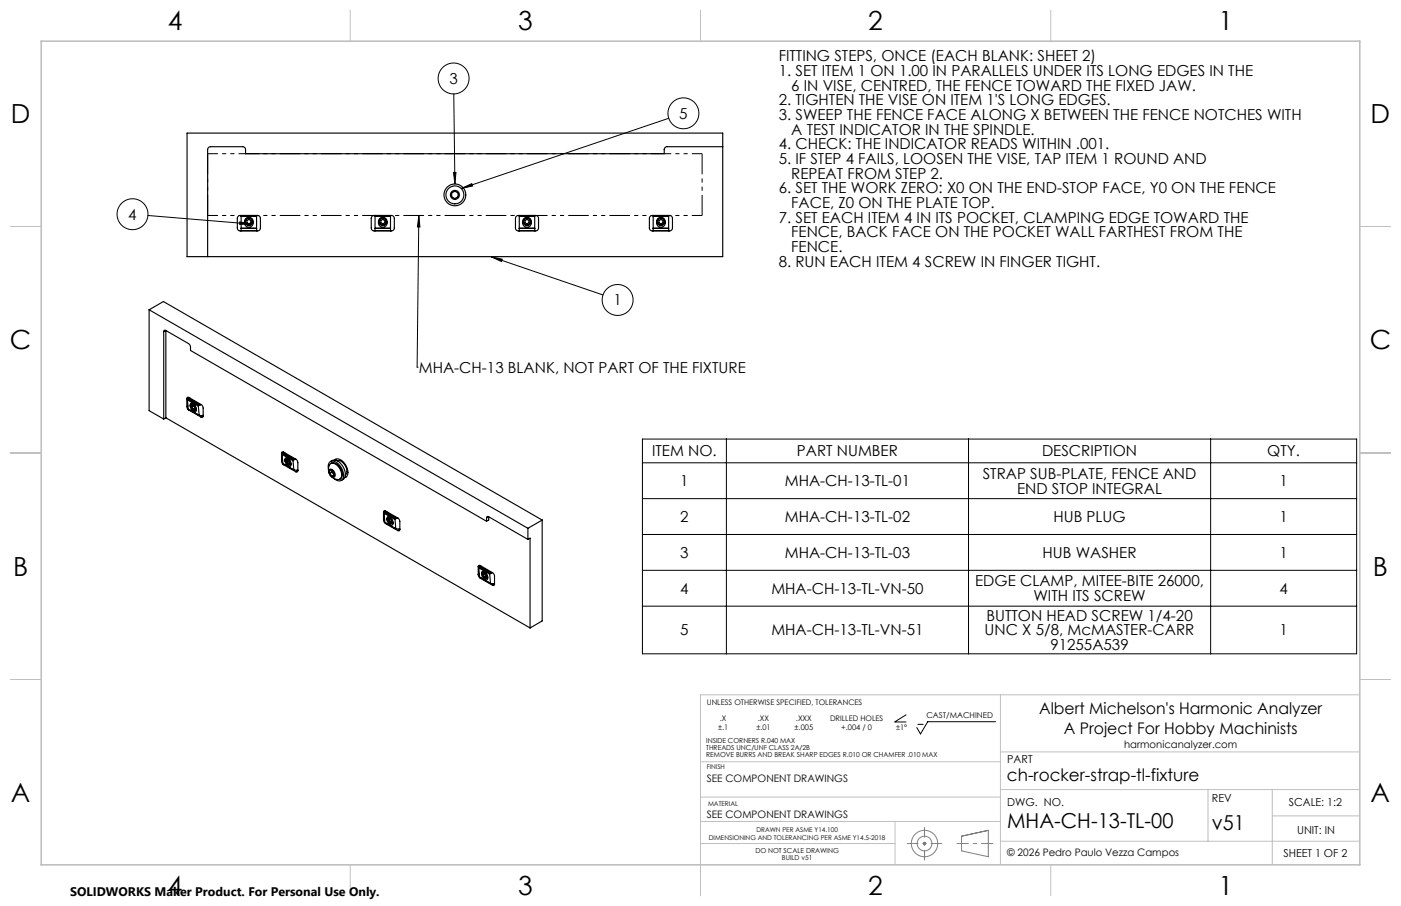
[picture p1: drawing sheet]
<svg xmlns="http://www.w3.org/2000/svg" width="432mm" height="279mm" viewBox="0 0 432 279" stroke-linecap="round" stroke-linejoin="round" font-family="sans-serif">
<g fill="none" stroke="#000" stroke-width=".35">
<path d="M57.7 41h165v38.1h-165zM139.2 59.5l1-.5 1 .5v1.2l-1 .5-1-.5zM222.7 45.2h-17.1a.89 .89 0 0 0-.9 .9v1.3h-129v-1.3a.89 .89 0 0 0-.9-.9h-9.9a.89 .89 0 0 0-.9 .9v33M73.4 66.7l.6-.3h5.4a.89 .89 0 0 1 .9 .9v3a.89 .89 0 0 1-.9 .9h-5.4a.89 .89 0 0 1-.9-.9v-3zM74.3 70.4h4.8zM74.3 71.1v.1M74.3 66.7h4.8M74.3 71.1h4.8M74.3 66.4v4.7M75.7 67.5a1.41 1.41 0 0 1 2 .1 1.41 1.41 0 0 1-.2 2 1.41 1.41 0 0 1-2-.2 1.9 1.9 0 0 1 .2-1.9zM76.1 68l.6-.3 .6 .3v.7l-.6 .3-.6-.3zM76.2 69.4h1"/>
<path d="M79.1 71.1v.1M79.1 66.4v4.7M114.7 66.7l.6-.3h5.3a.89 .89 0 0 1 .9 .9v3a.89 .89 0 0 1-.9 .9h-5.3a.89 .89 0 0 1-.9-.9v-3zM115.6 70.4h4.8zM115.6 71.1v.1M115.6 66.7h4.8M115.6 71.1h4.8M115.6 66.4v4.7M117 67.5a1.41 1.41 0 0 1 2 .1 1.41 1.41 0 0 1-.2 2 1.41 1.41 0 0 1-2-.2 1.9 1.9 0 0 1 .2-1.9zM117.4 68l.6-.3 .6 .3v.7l-.6 .3-.6-.3zM117.5 69.4h.9M120.4 71.1v.1"/>
<path d="M120.4 66.4v4.7M159.1 66.7l.7-.3h5.3a.89 .89 0 0 1 .9 .9v3a.89 .89 0 0 1-.9 .9h-5.3a.89 .89 0 0 1-.9-.9v-3zM160 70.4h4.8zM160 71.1v.1M160 66.7h4.8M160 71.1h4.8M160 66.4v4.7M161.4 67.5a1.41 1.41 0 0 1 2 .1 1.41 1.41 0 0 1-.1 2 1.41 1.41 0 0 1-2-.2 1.9 1.9 0 0 1 .1-1.9zM161.8 68l.6-.3 .6 .3v.7l-.6 .3-.6-.3zM162 69.4h.9M164.8 71.1v.1M164.8 66.4v4.7"/>
<path d="M200.4 66.7l.6-.3h5.4a.89 .89 0 0 1 .9 .9v3a.89 .89 0 0 1-.9 .9h-5.4a.89 .89 0 0 1-.9-.9v-3zM201.3 70.4h4.8zM201.3 71.1v.1M201.3 66.7h4.8M201.3 66.4v4.7M201.3 71.1h4.8M202.7 67.5a1.41 1.41 0 0 1 2 .1 1.41 1.41 0 0 1-.2 2 1.41 1.41 0 0 1-2-.2 1.9 1.9 0 0 1 .2-1.9zM203.1 68l.6-.3 .6 .3v.7l-.6 .3-.6-.3zM203.2 69.4h1M206.1 71.1v.1M206.1 66.4v4.7M46 95.5l4.4-2.5 116.7 67.4"/>
<path d="M46 95.5l116.7 67.4M46 95.5v31.1l4.5 2.6M50.5 102.3v26.9M51.1 101.9l7.1 4.1 .5 .7v1.4l91.3 52.6M51.1 101.9a.38 .38 0 0 0-.5 0 .38 .38 0 0 0-.1 .4M51.1 101.9l-.6 .4M51.1 101.9v26.9M51.1 128.8l112.3 64.9M51.1 128.8l-.6 .4M57.6 125.4l.6 1.1M57.6 122.9a.38 .38 0 0 1 .2-.4 .38 .38 0 0 1 .4 .1l3.8 2.2M57.6 122.9v2.5"/>
<path d="M57.8 123.3l3.3 1.9M57.8 123.3l.2 2.8M57.9 123l3.3 1.9M57.9 123l-.1 .3M57.9 125.2l-.3 .2M58 126.1h.1M58 126.1l3.4 2M58.2 126.5l3.8 2.1M58.2 122.6l-.6 .3M58.3 122.9l-.4 .1M58.3 122.9l3.4 2M58.4 126.4l-.2 .1"/>
<path d="M58.6 122.8l-.3 .1M58.6 125a.58 .58 0 0 1 .4-.7 .58 .58 0 0 1 .7 .4l.7 1a.72 .72 0 0 1 .2 .8 .72 .72 0 0 1-.8 .4l-.8-.6-.4-1M58.6 125v.3M58.8 125.2l-.2 .1M58.8 124.9l-.2 .1M58.9 124.7a1.04 1.04 0 0 1 1.2 .5 1.04 1.04 0 0 1-.2 1.3l-.5-.3-.5-.6zM59.2 125.6l.4 .5M59.2 125.6v-.6h.4l.4 .5v.5l-.4 .1M59.2 124.4l-.1 .1M59.3 124.4l-.4 .3-.1 .4M59.8 125.2l-.6 .4M60 125.8l-.4 .3"/>
<path d="M60.5 125.9l-.2 .5h-.7M60.5 126.3l-.3 .2M61.1 125.2l.3 2.9M61.2 124.9l-.1 .3M61.7 124.9h-.5M62 124.7l-.3 .2M62 124.8l.6 .9v2.6M62.6 128l-1.2 .1M62.6 128.3a.38 .38 0 0 1-.2 .4 .38 .38 0 0 1-.4-.1M62.6 128.3l-.6 .3M86.8 139.8v2.4M87.1 139.9l3.3 1.9"/>
<path d="M87.1 139.9l-.2 .2M87.4 139.4a.38 .38 0 0 0-.4 0 .38 .38 0 0 0-.2 .4M87.4 139.4l3.8 2.2M87.4 139.4l-.6 .4M87.5 139.8l-.4 .1M87.5 139.8l3.4 1.9M87.8 139.6l-.3 .2M86.8 142.2l.6 1.1M86.9 140.1l3.4 2M86.9 140.1l.3 2.9M87.1 142l-.3 .2M87.2 143h.1"/>
<path d="M87.2 143l3.4 1.9M87.2 143l3.4 2M87.4 143.3l3.8 2.2M87.6 143.2l-.2 .1M87.8 141.8a.58 .58 0 0 1 .4-.6 .58 .58 0 0 1 .7 .3l.7 1a.72 .72 0 0 1 .2 .9 .72 .72 0 0 1-.8 .4l-.8-.7-.4-1M87.8 141.8v.3M88 142l-.2 .1M88 141.7l-.2 .1M88.1 141.6a1.04 1.04 0 0 1 1.2 .5 1.04 1.04 0 0 1-.2 1.2l-.8-.5-.3-.7zM88.3 142.4l.5 .5M88.3 142.4v-.6h.5l.4 .5v.6h-.4M88.4 141.2l-.1 .1"/>
<path d="M88.5 141.3l-.4 .3-.1 .3M89 142.1l-.7 .3M89.2 142.7l-.4 .2M89.7 142.8l-.2 .5-.7-.1M89.7 143.2l-.3 .1M90.3 142.1l.3 2.8M90.4 141.8l-.1 .3M90.6 144.9v.1M90.9 141.7l-.5 .1M91.2 141.6l-.3 .1M91.2 141.6l.6 .9v2.6M91.8 144.9l-1.2 .1"/>
<path d="M91.8 145.1a.38 .38 0 0 1-.2 .4 .38 .38 0 0 1-.4 0M91.8 145.1l-.6 .4M101.2 144.6a1.61 1.61 0 0 1 .4-2.1 1.61 1.61 0 0 1 2.2 .2 4.3 4.3 0 0 1 1.7 5.3 1.86 1.86 0 0 1-2.5-.4M101.6 144.7a1.54 1.54 0 0 1 1.4 .8 1.54 1.54 0 0 1-.1 1.7 1.67 1.67 0 0 1-1.3-2.5zM101.6 146l.7 .9M101.8 143.1a2.41 2.41 0 0 1 3.1 1.7l.4 1.2a1.46 1.46 0 0 1-.6 1.8 1.46 1.46 0 0 1-1.8-.3 3 3 0 0 1-1.1-4.4zM101.8 142.3a2.26 2.26 0 0 1 3.5 .9 3.8 3.8 0 0 1 .7 4.5l-.8 .5M102 142.9a2.05 2.05 0 0 1 2.8 1.3 2.43 2.43 0 0 1-.1 3.6M102.3 145.6l.7 .9M102.3 145v.6M102.3 145.6l-.7 .4M102.3 145l.7 .9v.9l-.7 .1"/>
<path d="M102.3 145l-.7 .1v.9M103 146.5l-.7 .4M103 146.5h.1M103.1 141.9a2 2 0 0 1 3 .9 3.6 3.6 0 0 1 .7 4.2l-.5 .3M103.6 141.6l-.4 .3M103.9 142.1a3.1 3.1 0 0 1 3 3.7l-.5 .7M106.7 147.1l-.4 .1M118.2 157.9v2.5M118.4 158.3l3.3 1.9M118.4 158.3l.2 2.8M118.5 158l3.4 1.9M118.5 158l-.1 .3"/>
<path d="M118.8 157.6a.38 .38 0 0 0-.4-.1 .38 .38 0 0 0-.2 .4M118.8 157.6l3.8 2.1M118.8 157.6l-.6 .3M118.9 157.9l-.4 .1M118.9 157.9l3.4 2M119.2 157.8l-.3 .1M119.2 160a.58 .58 0 0 1 .4-.7 .58 .58 0 0 1 .7 .4l.6 .7 .2 1M119.2 160l.1 .3M119.5 159.8l-.3 .2M119.6 159.7a1.04 1.04 0 0 1 1.1 .5 1.04 1.04 0 0 1-.2 1.3l-.8-.6-.2-.6zM119.8 159.4l-.1 .1M119.9 159.4l-.4 .3v.4"/>
<path d="M121.9 159.9l-.2 .3M122.3 159.9h-.4M122.6 159.7l-.3 .2M122.6 159.7l.6 1v2.6M150 159.7v1M150.6 159.3a.38 .38 0 0 0-.5 0 .38 .38 0 0 0-.1 .4M150.6 159.3l12.1 7M150.6 159.3l-.6 .4M150.6 159.4v1l-.6 .3M118.2 160.4l.6 1.1M118.5 160.2l-.3 .2M118.6 161.1h.1"/>
<path d="M118.6 161.1l3.4 2M118.8 161.5l3.8 2.1M119 161.4l-.2 .1M119.3 160.3l.5 1.1a.7 .7 0 0 0 .6 .6 .7 .7 0 0 0 .7-.5v-.1M119.5 160.2l-.2 .1M119.8 160.6l.4 .5M119.8 160.6v-.6h.4l.4 .5v.5l-.4 .1M120.4 160.2l-.6 .4M120.6 160.8l-.4 .3M121.1 160.9l-.2 .5h-.7M121.1 161.3l-.2 .2M121.7 160.2l.3 2.9 1.2-.1"/>
<path d="M123.2 163.3a.38 .38 0 0 1-.2 .4 .38 .38 0 0 1-.4-.1M123.2 163.3l-.6 .3M147.4 177.2l.6 1.1M147.4 174.8v2.4M147.6 175.1l3.3 2M147.6 175.1l.2 2.9M147.7 174.8l3.3 2M147.7 174.8l-.1 .3M147.7 177l-.3 .2M147.8 178h.1M147.8 178l3.4 1.9M148 174.4a.38 .38 0 0 0-.4 0 .38 .38 0 0 0-.2 .4"/>
<path d="M148 178.3l3.8 2.2M148 174.4l3.8 2.2M148 174.4l-.6 .4M148.1 174.8h-.4M148.1 174.8l3.4 1.9M148.2 178.2l-.2 .1M148.4 174.6l-.3 .2M148.4 176.8a.58 .58 0 0 1 .4-.6 .58 .58 0 0 1 .7 .3l.7 1a.72 .72 0 0 1 .2 .9 .72 .72 0 0 1-.8 .4l-.8-.7-.4-1M148.4 176.8v.3M148.6 177l-.2 .1M148.7 176.7l-.3 .1M148.8 176.5a1.04 1.04 0 0 1 1.1 .6 1.04 1.04 0 0 1-.2 1.2l-.8-.5-.2-.7z"/>
<path d="M149 177.4l.4 .5M149 177.4v-.6h.4l.4 .5v.6h-.4M149 176.2l-.1 .1M149.1 176.3l-.4 .2-.1 .4M149.6 177l-.6 .4M149.8 177.7l-.4 .2M150.3 177.8l-.2 .5-.7-.1M150.3 178.2l-.3 .1M150.9 177.1l.3 2.8M151 176.8l-.1 .3M151.2 179.9h.1M151.5 176.7l-.5 .1"/>
<path d="M151.8 176.6l-.3 .1M151.8 176.6l.6 .9v2.6M152.4 179.9h-1.2M162.7 162.9v3.4M162.7 166.3l.7-.3v27.7M167.1 160.4l-4.4 2.5M167.1 160.4v31.1l-3.7 2.2M152.4 180.1a.38 .38 0 0 1-.2 .4 .38 .38 0 0 1-.4 0M152.4 180.1l-.6 .4"/>
<circle cx="76.7" cy="68.4" r="1.05"/>
<circle cx="76.7" cy="68.4" r="1.16"/>
<circle cx="118" cy="68.4" r="1.05"/>
<circle cx="118" cy="68.4" r="1.16"/>
<circle cx="140.2" cy="60.1" r="2.77"/>
<circle cx="140.2" cy="60.1" r="1.39"/>
<circle cx="140.2" cy="60.1" r="3.4"/>
<circle cx="162.4" cy="68.4" r="1.05"/>
<circle cx="162.4" cy="68.4" r="1.16"/>
<circle cx="203.7" cy="68.4" r="1.16"/>
<circle cx="203.7" cy="68.4" r="1.05"/>
</g>
<g fill="none" stroke="#000" stroke-width=".31">
<path d="M139.9 29l.3 27.7M206.1 36.5l-63.9 21.6M139.8 53.2h.7l-.3 3.5zM142.2 58.1l3.2-1.5 .3 .8zM45.6 66.5l31.8 2.6M73.9 68.4l3.5 .7-3.5 .1zM129.1 66.4l.3 3.6h-.7zM129.1 66.4l-.5 46.8M151.3 79.1l3.5 .8-.2 .8zM151.3 79.1l34.5 11.9M128.6 113.2h.1M198 135.4h220.1v66.2h-220.1z"/>
<path d="M223.9 135.4v66.2M298.5 135.4v66.2M373.1 135.4v66.2M198 142.7h220.1M198 153.8h220.1M198 164.8h220.1M198 175.9h220.1M198 186.9h220.1M279.3 220.4l-3.6 2.3h3.6M282.9 223.4h1.6M306.8 222.6h-20.9l-2.2 3.7-1.1-1.9"/>
<circle cx="139.8" cy="24.2" r="4.8"/>
<circle cx="210.6" cy="34.9" r="4.8"/>
<circle cx="40.8" cy="66.1" r="4.8"/>
<circle cx="190.4" cy="92.5" r="4.8"/>
</g>
<g fill="none" stroke="#808080" stroke-width=".31">
<path d="M284.6 259.8l.7 .7M284.9 259.6v1M285.3 259.8l-.7 .7M296.4 257.9l8.2-1.8v8.1l-8.2-1.8zM284.4 260.1h1"/>
<circle cx="284.9" cy="260.1" r="2.27"/>
<circle cx="284.9" cy="260.1" r="4.1"/>
</g>
<path d="M64 47.4h152.4M64 66.4h152.4" fill="none" stroke="#000" stroke-width=".31" stroke-dasharray="6.3 1.3 1.3 1.3 1.3 1.3" stroke-dashoffset="3.2" stroke-linecap="butt"/>
<path d="M64 47.4v19M216.4 47.4v19" fill="none" stroke="#000" stroke-width=".31" stroke-dasharray="6.3 1.3 1.3 1.3 1.3 1.3" stroke-linecap="butt"/>
<path d="M284.9 255.1v10.2" fill="none" stroke="#808080" stroke-width=".31" stroke-dasharray="15.2 1.3 1.3 1.3" stroke-dashoffset="12" stroke-linecap="butt"/>
<path d="M279.5 260.1h10.9" fill="none" stroke="#808080" stroke-width=".31" stroke-dasharray="15.2 1.3 1.3 1.3" stroke-dashoffset="11.7" stroke-linecap="butt"/>
<path d="M294.9 260.1h11.2" fill="none" stroke="#808080" stroke-width=".31" stroke-dasharray="15.2 1.3 1.3 1.3" stroke-dashoffset="11.5" stroke-linecap="butt"/>
<g fill="none" stroke="#c0c0c0" stroke-width=".31">
<path d="M107.9 3.2v9.5M215.9 3.2v9.5M323.8 3.2v9.5M3.2 69.8h9.5M419.1 69.8h9.5M3.2 139.7h9.5M419.1 139.7h9.5M3.2 209.5h9.5M308.4 214.3v52.4M419.1 214.3h-203.2v61.9M419.1 209.5h9.5M215.9 234.9h92.5"/>
<path d="M308.4 231.9h110.7M215.9 253.3h92.5M215.9 245.8h92.5M275.9 253.3v13.4M308.4 259.4h110.7M308.4 243.5h110.7M372.3 243.5v15.9M392.1 251.6h27M392.1 243.5v23.2M107.9 266.7v9.5M215.9 260.1h60M323.8 266.7v9.5"/>
</g>
<path d="M12.7 12.7h406.4v254h-406.4z" fill="none" stroke="#c0c0c0" stroke-width=".5"/>
<path d="M139.8 53.2h.7l-.3 3.5zM142.2 58.1l3.2-1.5 .3 .8zM73.9 68.4l3.5 .7-3.5 .1zM129.1 66.4l.3 3.6h-.7zM151.3 79.1l3.5 .8-.2 .8z" fill="#000"/>
<g font-size="8.1">
<text x="51.7" y="9.3">4</text>
<text x="159.7" y="9.3">3</text>
<text x="267.6" y="9.3">2</text>
<text x="375.6" y="9.3">1</text>
<text x="3.3" y="37.9">D</text>
<text x="422.4" y="37.9">D</text>
<text x="3" y="107.8">C</text>
<text x="422.1" y="107.8">C</text>
<text x="4" y="177.6">B</text>
<text x="423.1" y="177.6">B</text>
<text x="3.3" y="247.5">A</text>
<text x="422.4" y="247.5">A</text>
<text x="51.7" y="276">4</text>
<text x="159.7" y="276">3</text>
<text x="267.6" y="276">2</text>
<text x="375.6" y="276">1</text>
</g>
<g font-size="6.3">
<text x="310.4" y="255.4">MHA-CH-13-TL-00</text>
<text x="373.5" y="255.8">v51</text>
</g>
<text font-size="5.3" x="310.4" y="241">ch-rocker-strap-tl-fixture</text>
<g font-size="4.9">
<text x="320.3" y="220.3">Albert Michelson's Harmonic Analyzer</text>
<text x="327.9" y="226.2">A Project For Hobby Machinists</text>
</g>
<g font-size="4.7">
<text x="240" y="18.9">FITTING STEPS, ONCE (EACH BLANK: SHEET 2)</text>
<text x="240" y="23.4">1. SET ITEM 1 ON 1.00 IN PARALLELS UNDER ITS LONG EDGES IN THE</text>
<text x="138.5" y="25.8">3</text>
<text x="243.9" y="28">6 IN VISE, CENTRED, THE FENCE TOWARD THE FIXED JAW.</text>
<text x="240" y="32.5">2. TIGHTEN THE VISE ON ITEM 1'S LONG EDGES.</text>
<text x="209.3" y="36.6">5</text>
<text x="240" y="37">3. SWEEP THE FENCE FACE ALONG X BETWEEN THE FENCE NOTCHES WITH</text>
<text x="243.9" y="41.5">A TEST INDICATOR IN THE SPINDLE.</text>
<text x="240" y="46.1">4. CHECK: THE INDICATOR READS WITHIN .001.</text>
<text x="240" y="50.6">5. IF STEP 4 FAILS, LOOSEN THE VISE, TAP ITEM 1 ROUND AND</text>
<text x="240" y="59.6">6. SET THE WORK ZERO: X0 ON THE END-STOP FACE, Y0 ON THE FENCE</text>
<text x="243.9" y="55.1">REPEAT FROM STEP 2.</text>
<text x="243.9" y="64.2">FACE, Z0 ON THE PLATE TOP.</text>
<text x="39.6" y="67.7">4</text>
<text x="240" y="68.7">7. SET EACH ITEM 4 IN ITS POCKET, CLAMPING EDGE TOWARD THE</text>
<text x="243.9" y="73.2">FENCE, BACK FACE ON THE POCKET WALL FARTHEST FROM THE</text>
<text x="243.9" y="77.7">FENCE.</text>
<text x="240" y="82.3">8. RUN EACH ITEM 4 SCREW IN FINGER TIGHT.</text>
<text x="189.1" y="94.2">1</text>
<text x="129.1" y="115">MHA-CH-13 BLANK, NOT PART OF THE FIXTURE</text>
<text x="201" y="140.8">ITEM NO.</text>
<text x="245.6" y="140.8">PART NUMBER</text>
<text x="321.2" y="140.8">DESCRIPTION</text>
<text x="390.6" y="140.8">QTY.</text>
<text x="209.6" y="149.9">1</text>
<text x="241.9" y="149.9">MHA-CH-13-TL-01</text>
<text x="302.9" y="147.7">STRAP SUB-PLATE, FENCE AND</text>
<text x="394.3" y="149.9">1</text>
<text x="313.5" y="152.2">END STOP INTEGRAL</text>
<text x="209.6" y="161">2</text>
<text x="241.9" y="161">MHA-CH-13-TL-02</text>
<text x="324.7" y="161">HUB PLUG</text>
<text x="394.3" y="161">1</text>
<text x="209.6" y="172">3</text>
<text x="241.9" y="172">MHA-CH-13-TL-03</text>
<text x="321.3" y="172">HUB WASHER</text>
<text x="394.3" y="172">1</text>
<text x="209.6" y="183.1">4</text>
<text x="237.8" y="183.1">MHA-CH-13-TL-VN-50</text>
<text x="300.6" y="180.8">EDGE CLAMP, MITEE-BITE 26000,</text>
<text x="318.5" y="185.4">WITH ITS SCREW</text>
<text x="394.3" y="183.1">4</text>
<text x="304" y="191.4">BUTTON HEAD SCREW 1/4-20</text>
<text x="209.6" y="196">5</text>
<text x="237.8" y="196">MHA-CH-13-TL-VN-51</text>
<text x="303.5" y="196">UNC X 5/8, McMASTER-CARR</text>
<text x="394.3" y="196">1</text>
<text x="323.7" y="200.5">91255A539</text>
</g>
<text font-size="3.8" x="21.6" y="276.3">SOLIDWORKS Maker Product. For Personal Use Only.</text>
<g font-size="3.4">
<text x="310.4" y="235.2">PART</text>
<text x="310.4" y="248.4">DWG. NO.</text>
<text x="373.5" y="247.4">REV</text>
<text x="397.2" y="248.4">SCALE: 1:2</text>
<text x="399.8" y="257.1">UNIT: IN</text>
<text x="395.6" y="264.2">SHEET 1 OF 2</text>
</g>
<g font-size="3.2">
<text x="346.5" y="230.8">harmonicanalyzer.com</text>
<text x="217.8" y="241">SEE COMPONENT DRAWINGS</text>
<text x="217.8" y="252.1">SEE COMPONENT DRAWINGS</text>
<text x="310.4" y="263.9">© 2026 Pedro Paulo Vezza Campos</text>
</g>
<text font-size="2.5" x="285.5" y="221.4">CAST/MACHINED</text>
<g font-size="2.4">
<text x="217.9" y="217.5">UNLESS OTHERWISE SPECIFIED, TOLERANCES</text>
<text x="221.3" y="225.2">±.1</text>
<text x="221.8" y="222.4">.X</text>
<text x="233.1" y="225.2">±.01</text>
<text x="233.6" y="222.4">.XX</text>
<text x="244.9" y="225.2">±.005</text>
<text x="245.3" y="222.4">.XXX</text>
<text x="255.8" y="222.4">DRILLED HOLES</text>
<text x="259.2" y="225.2">+.004 / 0</text>
<text x="276.2" y="225.2">±1°</text>
</g>
<g font-size="2.1">
<text x="217.7" y="229.1">INSIDE CORNERS R.040 MAX</text>
<text x="217.7" y="231.3">THREADS UNC/UNF CLASS 2A/2B</text>
<text x="217.7" y="233.4">REMOVE BURRS AND BREAK SHARP EDGES R.010 OR CHAMFER .010 MAX</text>
<text x="232.8" y="263.1">DO NOT SCALE DRAWING</text>
<text x="241" y="265.2">BUILD v51</text>
</g>
<g font-size="2">
<text x="217.8" y="237.3">FINISH</text>
<text x="218.2" y="248.5">MATERIAL</text>
<text x="233.1" y="256.4">DRAWN PER ASME Y14.100</text>
<text x="218.5" y="259">DIMENSIONING AND TOLERANCING PER ASME Y14.5-2018</text>
</g>
</svg>
